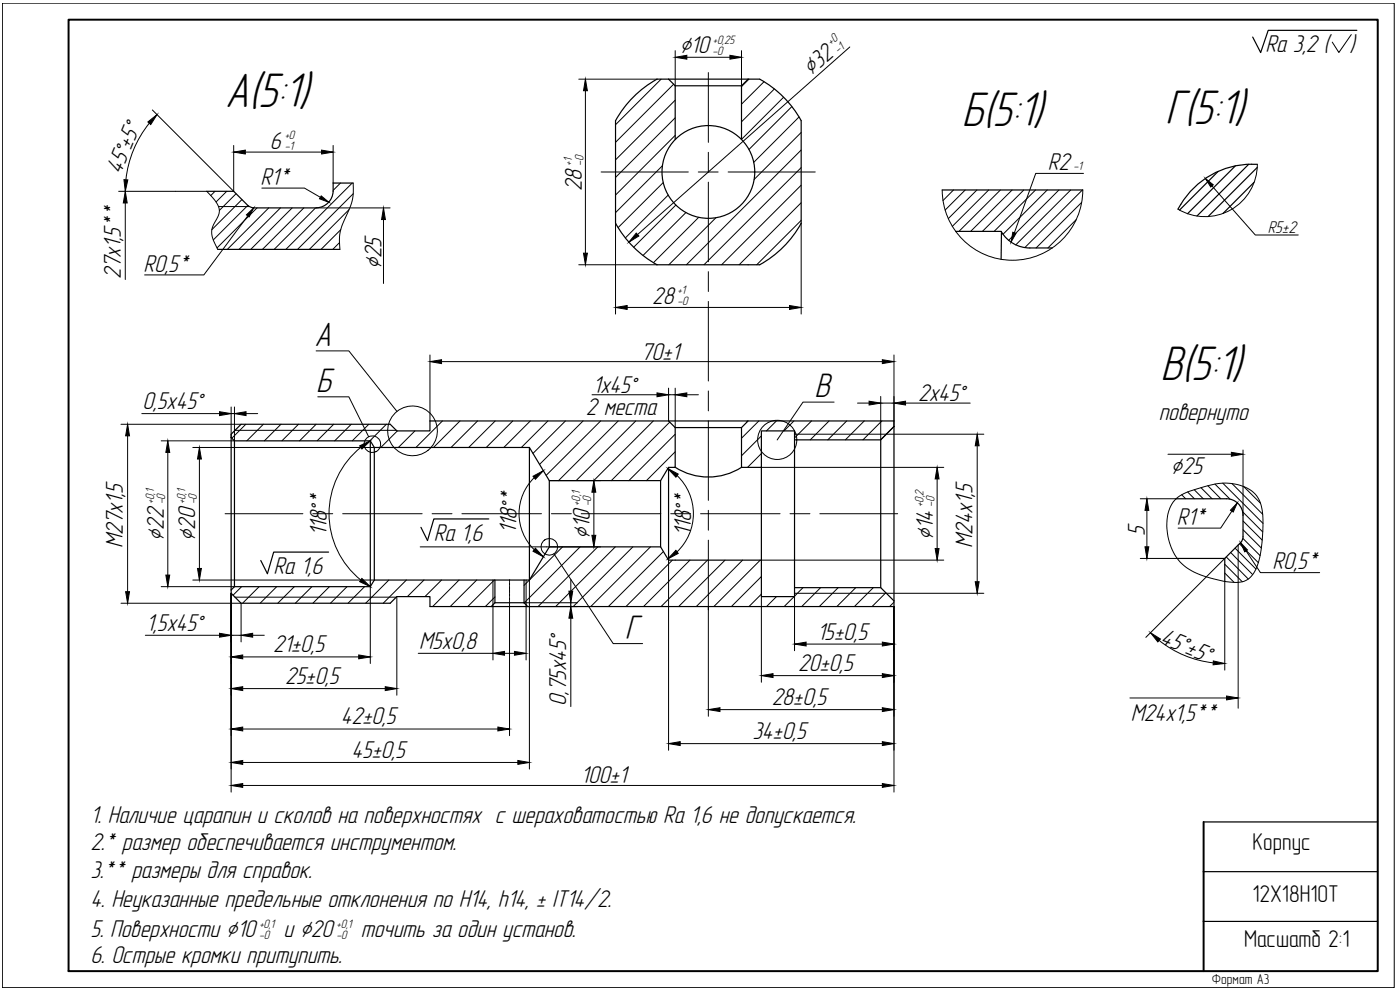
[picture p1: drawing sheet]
<svg xmlns="http://www.w3.org/2000/svg" width="420mm" height="297mm" viewBox="0 0 420 297" stroke-linecap="round" stroke-linejoin="round" font-family="sans-serif">
<g fill="none" stroke="#000" stroke-width=".3">
<path d="M202.6 15.2v10.5M206.1 17.2h13M222.5 15.2v10.5M255 14.1l-63.6 56.3M405.5 10.4l-3.7 5.3-2-3.1M44.8 37a32.5 32.5 0 0 0-7 16.9M45.7 33l24.4 24.4v-13.8M173.7 23.7h23.5M175.7 27.2v48.8M198.4 23.7l-13.7 13.7M202.2 25.3l-17.5 17.4M202.6 30.1l-17.9 17.9"/>
<path d="M202.6 35.3l-17.9 17.9M212.6 21.8v20.9M224.8 23.7l-2.3 2.3M229.3 24.5l-6.8 6.8M232.4 26.7l-9.9 9.9M235.2 29.2l-12.7 12.6M237.6 32l-12.8 12.9M239.8 35.1l-13.6 13.6M240.4 39.8l-14.1 14M35.6 57.4h26.4a9.9 9.9 0 0 1 3.8 5.9 8.3 8.3 0 0 1-1.7 4.1 6.2 6.2 0 0 0 .7 6.2l.5 1.2M64.5 57.4l-1.2 1.3M68 57.4l-3.2 3.2"/>
<path d="M70.9 58.1l-5.1 5M72.6 59.9l-9 9M73.6 45.6h22.9M78.6 56.4h12.8l4.7 2.8M100 43.6v11.3M102.2 54.9l-2.2 2.2M105.7 54.9l-19.9 19.9M106 54.9a16.1 16.1 0 0 1-2.1 10 15 15 0 0 0-1.9 9.9M106 58.1l-16.7 16.7M180.4 51.6h26.2M198.8 49.7l-14.1 14.1M199 54.8l-13.5 13.5"/>
<path d="M200.5 58.5l-12.8 12.9M202.6 40.6l-17.9 17.9M209.6 51.6h5.9M212.6 45.7v6M212.6 54.7v23.8M218.5 51.6h26.2M240.4 50.3l-29.1 29.1M240.4 55.6l-23.8 23.8M240.4 45l-34.4 34.4M282.8 57a21.1 21.1 0 0 0 21.1 21.1 21.1 21.1 0 0 0 21.1-21.1M286.2 57l-3.2 3.2M289.7 57l-6.1 6"/>
<path d="M293.2 57l-8.6 8.6M296.7 57l-10.9 10.9M300.2 57l-12.4 12.4M303.7 57l-12.4 12.4M307.3 57l-12.5 12.4M310.8 57l-12.4 12.4M314.3 57l-13.3 13.3M317.8 57l-15.1 15.1M321.3 57l-16.5 16.5M324.9 57l-17.3 17.3M325.2 52h-14.4l-6.4 17.9M363.7 55.8l13 14.7h12.9"/>
<path d="M377.3 49.3a15.7 15.7 0 0 1-23.8 13.5M37.6 60.9v23M65.6 62h9.1M74.4 64.8l-13.2 17.7h-17.8M74.4 61.6l-10.4 10.4M77.1 62.4l-12 12M80.7 62.4l-12.5 12.4M84.2 62.4l-12.5 12.4M87.7 62.4l-12.4 12.4M91.2 62.4l-12.4 12.4M94.7 62.4l-12.4 12.4M95 62.4h22.1"/>
<path d="M101.9 72.8l-2 2M102.3 68.9l-5.9 5.9M104.8 62.9l-12 11.9M115.1 65.9v19.1M173.7 79.4h23.5M184.7 67v27.2M202.8 61.5l-12.6 12.7M205.9 63.8l-12.9 12.9M209.7 65.2l-13.6 13.6M214.8 65.3l-14.1 14.1M240.4 60.8l-18.6 18.6M240.4 66.1l-13.3 13.3"/>
<path d="M240.4 67v27.2M323 65.9l-8.5 8.5M324.6 60.7l-13.7 13.7M188.2 92.2h48.7M212.6 81.5v6M212.6 90.4v23.9M129 106.5v19.8M132.5 108.5h132.3M177.7 118.4h19.5M200.6 116.5v9.8M200.6 118.4h2M202.6 116.5v11.8"/>
<path d="M206.1 118.4h3.5M212.6 117.3v6M264.3 119v13M268.3 106.5v21.5M36.3 127.3h36.1M38.3 130.8v46.7M42.6 124.1h23.3M50.4 135.7v36.9M57.9 134.3h54.4M59.8 137.7v32.9M69.4 122.1v9.2M69.4 124.1h1"/>
<path d="M70.4 122.1v10.2h-22M70.5 129.1h48.4M73.8 127.3l-4.2 4.2M73.8 124.1h3.5M79 127.3l-4.9 5M84.3 127.3l-5 5M89.6 127.3l-5 5M94.9 127.3l-5 5M100.1 127.3l-4.9 5M105.4 127.3l-5 5M108.3 134.2a25.5 25.5 0 0 0 0 39.8M110.7 127.3l-5 5"/>
<path d="M116 127.3l-5 5M119.3 129.3l-5 5M124.5 129.3l-4.9 5M132.8 126.3l-8 8M138.1 126.3l-8 8M143.3 126.3l-7.9 8M148.6 126.3l-7.9 8M153.9 126.3l-8 8M159.2 126.3l-8 8M164.4 126.3l-7.9 8M169.7 126.3l-9.7 9.7M175 126.3l-13.1 13"/>
<path d="M180.3 126.3l-16.4 16.3M185.5 126.3l-17.9 17.9M190.8 126.3l-17.9 17.9M196.1 126.3l-17.9 17.9M201 126.6l-17.5 17.6M202.6 130.3l-13.9 13.9M202.6 135.6l-8.6 8.6M212.6 126.3v23.8M227.7 126.3l-5.2 5.2M228.5 130.8l-6 6M228.5 136.1l-4.1 4.1M233 126.3l-3 3"/>
<path d="M238.3 126.3l-3 3M238.4 130.3h56.9M243.6 126.3l-5.2 5.1M248.8 126.3l-5.6 5.7M254.1 126.3l-5.7 5.7M257.4 120.9h3.4M259.4 126.3l-5.7 5.7M264.3 120.9h4M264.7 126.3l-5.7 5.7M268.3 127.9l-4 4.1M271.8 120.9h19.4M293.3 133.8v40.7"/>
<path d="M350.5 136.3h19.1M373 135v19.6M67.5 154.1h23.4M93.9 154.1h6M102.8 154.1h23.9M129.7 154.1h5.9M138.6 154.1h23.9M160.3 143.3a15.1 15.1 0 0 0 0 21.6M164.9 144.2h15.3M165.5 154.1h6M174.4 154.1h23.9M178.2 147.7v12.9"/>
<path d="M201.3 154.1h6M203.2 142.7a15.8 15.8 0 0 1 0 22.9M210.3 154.1h23.8M212.6 153.1v6M228.5 140.2h54.7M237.1 154.1h6M246 154.1h23.4M281.2 143.7v20.9M342.2 149.6h10.8M344.2 153.1v11M353 149.6a16.1 16.1 0 0 1 7.2-3.2 17.8 17.8 0 0 1 12.8-.5 8.7 8.7 0 0 1 6 8.7 38.3 38.3 0 0 1-2.1 16.3 6.4 6.4 0 0 1-7.8 3.7 30.2 30.2 0 0 1-12.1-3.7 15.7 15.7 0 0 1-6.7-15.5 9.6 9.6 0 0 1 2.7-5.8zM353.1 149.5l.1 .1"/>
<path d="M354.6 148.4l1.2 1.2M356.4 147.6l2.1 2M358.4 146.9l2.7 2.7M360.4 146.3l3.4 3.3M362.5 145.7l3.9 3.9M364.6 145.2l4.5 4.6M367 145l12 12M369.7 153.4l-3.4 5.1h-12.7M369.7 145.1l9.3 9.2M372.9 153.6l6.1 6M373 156.3l5.8 5.8M373 158.9l5.6 5.5"/>
<path d="M373.3 146l5 5M48.4 176h22M57.9 174h54.4M69.4 178v59.7M70.5 179.2h48.4M72.5 176l-2.6 2.6M77.8 176l-5 5M83 176l-4.9 5M88.3 176l-4.9 5M93.6 176l-5 5M98.9 176l-5 5M104.1 176l-4.9 5"/>
<path d="M109.4 176l-5 5M111.1 176v23.1M116.7 174l-7 7M119.1 179v29.6M122 174l-7 7M126.1 164.1h54.1M127.2 174l-4.9 5M132.5 174l-5 5M137.8 174l-8 8M143.1 174l-8 8M147.9 174v24M148.3 174l-7.9 8"/>
<path d="M148.5 179.1l-2.8 2.9M152.9 173.9v.6M152.9 174.6v.1M152.9 174.8v.8M152.9 175.7v.1M152.9 176v.7M152.9 176.8v.2M152.9 177.1v.7M152.9 177.9v.2M152.9 178.2v.7M152.9 179.1v.1M152.9 179.3v.8"/>
<path d="M157.9 174v24M158.9 174v56.8M168.8 164.1l-11.5 11.5M171.3 173.9v3.5M174.1 164.1l-16.8 16.8M179.4 164.1l-17.9 17.9M184.7 164.1l-17.9 17.9M189.9 164.1l-17.9 17.9M195.2 164.1l-17.9 17.9M199.1 165.5l-16.5 16.5M200.6 168.1v57M201.8 168.1l-13.9 13.9"/>
<path d="M207.1 168.1l-14 13.9M212.3 168.1l-13.9 13.9M212.6 162.1v52.8M217.6 168.1l-13.9 13.9M222.9 168.1l-13.9 13.9M228.2 168.1l-14 13.9M228.5 173l-9 9M228.5 178.3l-3.7 3.7M228.5 168.1h54.7M228.5 179v25.7M233 179l-3 3M238.3 179l-3 3"/>
<path d="M238.4 178h56.9M238.4 179v16.2M241 176.3l-2.6 2.6M246.3 176.3l-5.7 5.7M251.6 176.3l-5.7 5.7M256.8 176.3l-5.7 5.7M262.1 176.3l-5.7 5.7M265.8 177.9l-4.1 4.1M342.2 167.6h11.1M367.6 169.3l5.2 5.3M367.6 167.6l-23.7 23.6M367.6 174.5v26.6"/>
<path d="M367.6 171.9l2.8 2.9M368 167.1l6.6 6.6M369.3 165.8l6.6 6.6M370.7 164.5l6.2 6.2M371.6 163.5v49M372 163.2l5.6 5.6M373 161.5l5.2 5.2M374 165.3l4.3 6.5h17.7M36.3 181h36.1v11.6M43.6 190.6h22.3M69.4 190.6h3M72.8 197.1h34.9"/>
<path d="M75.8 190.6h3.5M125.5 196h22.4M151.4 196h3M152.9 180.2v.1M152.9 180.4v.8M152.9 181.3v.1M152.9 181.6v39.1M157.3 180.8h16M158.4 182h14.9M171.3 180.8v1.2M171.3 185.5v26.5M241.9 193.3h22.9"/>
<path d="M268.3 180.7l-1.3 1.3M268.3 182v55.7M347.9 192.2a31.5 31.5 0 0 0 16.2 6.7M72.8 218.7h76.6M72.8 206.6h42.8M216.1 212.9h48.7M232 202.7h32.8M339.1 209.4h29M72.8 235.7h192M72.8 228.8h82.6M204.1 223.1h60.7"/>
<circle cx="233.3" cy="132" r="5.9"/>
</g>
<g fill="none" stroke="#000" stroke-width=".36">
<path d="M407.2 9.1h-26.6l-2.3 6.7-2.4-4.7M189.6 29.6l4.1-3.6 3.5-2.3h30.8a31.8 31.8 0 0 1 12.4 12.5v30.8a31.8 31.8 0 0 1-12.4 12.4h-30.8a32.1 32.1 0 0 1-12.5-12.4v-30.8l2.3-3.5zM200.6 23.7l2 2M202.6 25.7v16.1M202.6 25.7h19.9M222.5 25.7v16.1M224.5 23.7l-2 2M62 57.4h8.1l4.3 4.3M100 57.4a5.2 5.2 0 0 1-5 5h-18.8l-.8-.2-1-.6M106 54.9h-6v2.5M282.8 57h42.2M365.6 51.4l-11.6 11.6"/>
<path d="M370.7 49.8l-14.3 14.3M374.7 49.3l-15.5 15.5M376.3 54.7l-9.2 9.3M377.3 50.3l-14.7 14.7M377.3 49.3a25 25 0 0 0-22.9 12M65.3 74.8h36.7M286.8 69.4h13.6v8.4M300.6 69.6a9.9 9.9 0 0 0 8.5 4.8h6.7M354.4 61.3l-.9 1.5M69.4 131.3l1 1h40.7M70.4 132.3v43.7M111.1 132.3l1.2 2h46.6"/>
<path d="M111.1 132.3v43.7M112.3 134.3v39.7M158.9 134.3v39.7M200.6 126.3h23.9l-2 2h-19.9M202.6 128.3v11.9h-2l-2.3 4h-33.4l-6-9.9M222.5 128.3v11.9h6v-10.9h9.9v2.7M224.5 126.3h43.8v55.7h-139.3v-3h-9.9l-2 2h-44.7l-3-3v-47.7l3-3h44.7l2 2h9.9v-3h71.6l2 2M238.4 132v44.3M264.3 132v44.3M268.3 128l-4 4h-25.9M146.7 155.7h-16.5l-1.9 6.5-2-4M164.9 144.2v19.9"/>
<path d="M198.3 144.2v19.9M200.6 140.2v27.9M202.6 140.2a18.4 18.4 0 0 0 19.9 0M228.5 140.2v27.9M353 149.6h15.1a5 5 0 0 1 4.9 5v6.5M98.6 165.7h-16.5l-1.9 6.4-1.9-3.9M111.1 176h-40.7l-1 1M148.5 174v6.8M157.3 174v6.8M158.9 174l6-9.9h33.4l2.3 4h27.9v10.9h9.9v-2.7M158.9 174h-46.6l-1.2 2M238.4 176.3h25.9l4 4"/>
<path d="M353.3 167.6h14.3M373 161l-.4 1.5-5 5.1v6.9M148.5 180.8l-1.1 1.2M148.5 180.8h8.8M157.3 180.8l1.1 1.2M361.2 246.6h52.3M361.2 261.5h52.3M361.2 276.5h52.3"/>
<circle cx="212.6" cy="51.6" r="13.9"/>
</g>
<g fill="#000" stroke="#000" stroke-width=".3">
<path d="M202.6 17.2l3.5-.6v1.2zM219.1 16.6l3.4 .6-3.4 .6zM44.4 36.6l2.7-2.2-1.9 3zM175.7 23.7l.6 3.5h-1.2zM37.2 53.9l1.2 .1-.8 3.4zM70.1 45.6l3.5-.6v1.2zM96.4 58.8l2.3 1.9-2.8-1.1zM96.5 45l3.5 .6-3.5 .6zM361.8 53.6l2.3 1.9-.7 .6zM37.6 57.4l.6 3.5h-1.2zM74 64.5l2.1-2.1-1.3 2.7zM115.1 62.4l.6 3.5h-1.2z"/>
<path d="M175.1 76h1.2l-.6 3.4zM191 69.9l.7 .9-3 1.9zM304 69.7l.9 .3-1.5 2.6zM184.7 92.2l3.5-.5v1.1zM236.9 91.7l3.5 .5-3.5 .6zM129 108.5l3.5-.6v1.2zM197.2 117.9l3.4 .5-3.4 .6zM202.6 118.4l3.5-.5v1.1zM264.8 107.9l3.5 .6-3.5 .6zM38.3 127.3l.6 3.5h-1.2zM50.4 132.3l.5 3.4h-1.1zM59.8 134.3l.6 3.4h-1.1z"/>
<path d="M65.9 123.5l3.5 .6-3.5 .6zM70.4 124.1l3.4-.6v1.2zM107.9 133.8l3.2-1.5-2.5 2.4zM260.8 120.4l3.5 .5-3.5 .6zM268.3 120.9l3.5-.5v1.1zM293.3 130.3l.5 3.5h-1.1zM369.6 135.7l3.4 .6-3.4 .6zM160 142.9l3.1-1.7-2.4 2.6zM178.2 144.2l.6 3.5h-1.2zM200.4 140.6l3.1 1.6-.7 1zM281.2 140.2l.6 3.5h-1.1zM344.2 149.6l.6 3.5h-1.2z"/>
<path d="M371.3 150.9l-1.2 2.7-.8-.5zM37.7 177.5h1.2l-.6 3.5zM49.8 172.6h1.1l-.5 3.4zM59.3 170.6h1.1l-.6 3.4zM108.6 173.6l2.5 2.4-3.2-1.5zM160.7 164.5l2.4 2.6-3.1-1.7zM170.7 177.4h1.2l-.6 3.4zM177.6 160.6h1.2l-.6 3.5zM202.8 165.1l.7 1-3.1 1.6zM280.7 164.6h1.1l-.6 3.5zM292.7 174.5h1.1l-.5 3.5zM343.6 164.1h1.2l-.6 3.5z"/>
<path d="M372.3 162.8l2.1 2.2-.8 .6zM65.9 190l3.5 .6-3.5 .6zM69.4 197.1l3.4-.6v1.2zM72.4 190.6l3.4-.6v1.2zM107.7 196.5l3.4 .6-3.4 .6zM147.9 196l3.5-.5v1.1zM154.4 195.5l3.5 .5-3.5 .6zM171.3 182l.6 3.5h-1.2zM238.4 193.3l3.5-.6v1.1zM264.8 192.7l3.5 .6-3.5 .5zM345.3 189.8l3 1.9-.8 .9zM364.1 198.3l3.5 .8-3.5 .4z"/>
<path d="M69.4 218.7l3.4-.6v1.2zM69.4 206.6l3.4-.6v1.2zM115.6 206l3.5 .6-3.5 .6zM149.4 218.1l3.5 .6-3.5 .6zM212.6 212.9l3.5-.6v1.2zM228.5 202.7l3.5-.6v1.2zM264.8 202.1l3.5 .6-3.5 .6zM264.8 212.3l3.5 .6-3.5 .6zM368.1 208.8l3.5 .6-3.5 .6zM69.4 235.7l3.4-.6v1.1zM69.4 228.8l3.4-.6v1.1zM155.4 228.2l3.5 .6-3.5 .5z"/>
<path d="M200.6 223.1l3.5-.6v1.2zM264.8 222.5l3.5 .6-3.5 .6zM264.8 235.1l3.5 .6-3.5 .5z"/>
</g>
<!-- layer: 0 -->
<g fill="none" stroke="#000" stroke-width=".3">
<path d="M94.9 105.3h9.8l14.4 18.1M95.4 119.1h9.3l5.9 11.9M250.3 120.7h-9.3l-7.8 11.3M166.2 166.2l17.8 26.9h8.9"/>
<circle cx="111.8" cy="133.3" r="2.49"/>
<circle cx="123.8" cy="129.3" r="7.5"/>
<circle cx="164.9" cy="164.1" r="2.49"/>
</g>
<path d="M20.6 5.9h392.9v285.5h-392.9zM361.2 246.6v44.8" fill="none" stroke="#000" stroke-width=".59"/>
<path d="M.7 1h417.7v295.3h-417.7z" fill="none" stroke="#000" stroke-width=".3"/>
<g font-size="15.1">
<text x="67.6" y="32.1">А(5:1)</text>
<text x="288.6" y="37.7">Б(5:1)</text>
<text x="349.7" y="37.2">Г(5:1)</text>
<text x="348.3" y="114">В(5:1)</text>
</g>
<g font-size="10.6">
<text x="94.4" y="103.9">А</text>
<text x="94.9" y="117.7">Б</text>
<text x="244.5" y="119.3">В</text>
<text x="187.5" y="191.7">Г</text>
</g>
<g font-size="7.5">
<text x="204" y="16">∅10</text>
<text x="379.8" y="15.5">Ra 3,2 (</text>
<text x="405.1" y="15.5">)</text>
<text x="243.5" y="22.9" transform="rotate(-41 243.5 22.9)">∅32</text>
<text x="81" y="44.6">6</text>
<text x="36.2" y="52.6" transform="rotate(-67 36.2 52.6)">45°±5°</text>
<text x="314.5" y="51.1">R2</text>
<text x="78.2" y="55.4">R1*</text>
<text x="174.7" y="57.4" transform="rotate(-90 174.7 57.4)">28</text>
<text x="36.2" y="83.7" transform="rotate(-90 36.2 83.7)">27х1,5**</text>
<text x="43" y="81.5">R0,5*</text>
<text x="114.5" y="80.8" transform="rotate(-90 114.5 80.8)">∅25</text>
<text x="195.7" y="91.2">28</text>
<text x="192.3" y="107.9">70±1</text>
<text x="178" y="117.8">1x45°</text>
<text x="42.8" y="122.7">0,5х45°</text>
<text x="175.9" y="124.4">2 места</text>
<text x="275.5" y="120.3">2х45°</text>
<text x="347.8" y="125.9">повернуто</text>
<text x="351.4" y="142.3">∅25</text>
<text x="98.1" y="161" transform="rotate(-90 98.1 161)">118°*</text>
<text x="154.9" y="160.3" transform="rotate(-88 154.9 160.3)">118°*</text>
<text x="177" y="161.7" transform="rotate(-90 177 161.7)">∅10</text>
<text x="207.5" y="161" transform="rotate(-90 207.5 161)">118°*</text>
<text x="343.6" y="160.7" transform="rotate(-90 343.6 160.7)">5</text>
<text x="353.2" y="157.5">R1*</text>
<text x="36.9" y="164.4" transform="rotate(-90 36.9 164.4)">М27х1,5</text>
<text x="49.1" y="162.3" transform="rotate(-90 49.1 162.3)">∅22</text>
<text x="58.6" y="162.3" transform="rotate(-90 58.6 162.3)">∅20</text>
<text x="130.2" y="162.3">Ra 1,6</text>
<text x="280" y="162" transform="rotate(-90 280 162)">∅14</text>
<text x="291.9" y="164.4" transform="rotate(-90 291.9 164.4)">М24х1,5</text>
<text x="82.1" y="172.3">Ra 1,6</text>
<text x="381.9" y="170.8">R0,5*</text>
<text x="43.9" y="189.2">1,5х45°</text>
<text x="245.2" y="191.9">15±0,5</text>
<text x="81.9" y="195.7">21±0,5</text>
<text x="125.8" y="194.6">М5х0,8</text>
<text x="347.9" y="192.8" transform="rotate(23 347.9 192.8)">45°±5°</text>
<text x="239.6" y="201.3">20±0,5</text>
<text x="85.6" y="205.2">25±0,5</text>
<text x="169.9" y="211.7" transform="rotate(-90 169.9 211.7)">0,75х45°</text>
<text x="231.6" y="211.5">28±0,5</text>
<text x="102.3" y="217.4">42±0,5</text>
<text x="225.8" y="221.7">34±0,5</text>
<text x="339.4" y="216.2">М24х1,5**</text>
<text x="105.5" y="227.4">45±0,5</text>
<text x="174.4" y="235.1">100±1</text>
<text x="27.2" y="246.8">1. Наличие царапин и сколов на поверхностях с шераховатостью Ra 1,6 не допускается.</text>
<text x="27.2" y="255.1">2.* размер обеспечивается инструментом.</text>
<text x="27.2" y="263.4">3.** размеры для справок.</text>
<text x="27.2" y="272">4. Неуказанные предельные отклонения по H14, h14, ± IT14/2.</text>
<text x="27.2" y="281.2">5. Поверхности ∅10</text>
<text x="85.1" y="281.2">и ∅20</text>
<text x="108.3" y="281.2">точить за один установ.</text>
<text x="27.2" y="288.9">6. Острые кромки притупить.</text>
</g>
<g font-size="7.3">
<text x="375.9" y="254.9">Корпус</text>
<text x="375.8" y="270.7">12Х18Н10Т</text>
<text x="373.4" y="284.2">Масшатб 2:1</text>
</g>
<text font-size="5.3" x="380.5" y="69.8">R5±2</text>
<text font-size="4.4" x="363.7" y="295.4">Формат А3</text>
<g font-size="3.8">
<text x="213.9" y="16.4">-0</text>
<text x="213.9" y="13.1">+0,25</text>
<text x="249.5" y="13.8" transform="rotate(-41 249.5 13.8)">+0</text>
<text x="251.7" y="16.2" transform="rotate(-42 251.7 16.2)">-1</text>
<text x="85.4" y="41.7">+0</text>
<text x="85.4" y="45">-1</text>
<text x="171.8" y="49.7" transform="rotate(-90 171.8 49.7)">+1</text>
<text x="175.1" y="49.7" transform="rotate(-90 175.1 49.7)">-0</text>
<text x="322.2" y="51.1">-1</text>
<text x="203.3" y="88.3">+1</text>
<text x="203.3" y="91.6">-0</text>
<text x="46.2" y="151.3" transform="rotate(-90 46.2 151.3)">+0,1</text>
<text x="49.5" y="151.4" transform="rotate(-90 49.5 151.4)">-0</text>
<text x="55.7" y="151.3" transform="rotate(-90 55.7 151.3)">+0,1</text>
<text x="59" y="151.4" transform="rotate(-90 59 151.4)">-0</text>
<text x="174.1" y="151.8" transform="rotate(-90 174.1 151.8)">+0,1</text>
<text x="177.4" y="151.9" transform="rotate(-90 177.4 151.9)">-0</text>
<text x="277.1" y="152.1" transform="rotate(-90 277.1 152.1)">+0,2</text>
<text x="280.4" y="152.2" transform="rotate(-90 280.4 152.2)">-0</text>
<text x="77.7" y="281.7">-0</text>
<text x="77.8" y="278.3">+0,1</text>
<text x="101" y="281.7">-0</text>
<text x="101" y="278.3">+0,1</text>
</g>
</svg>
